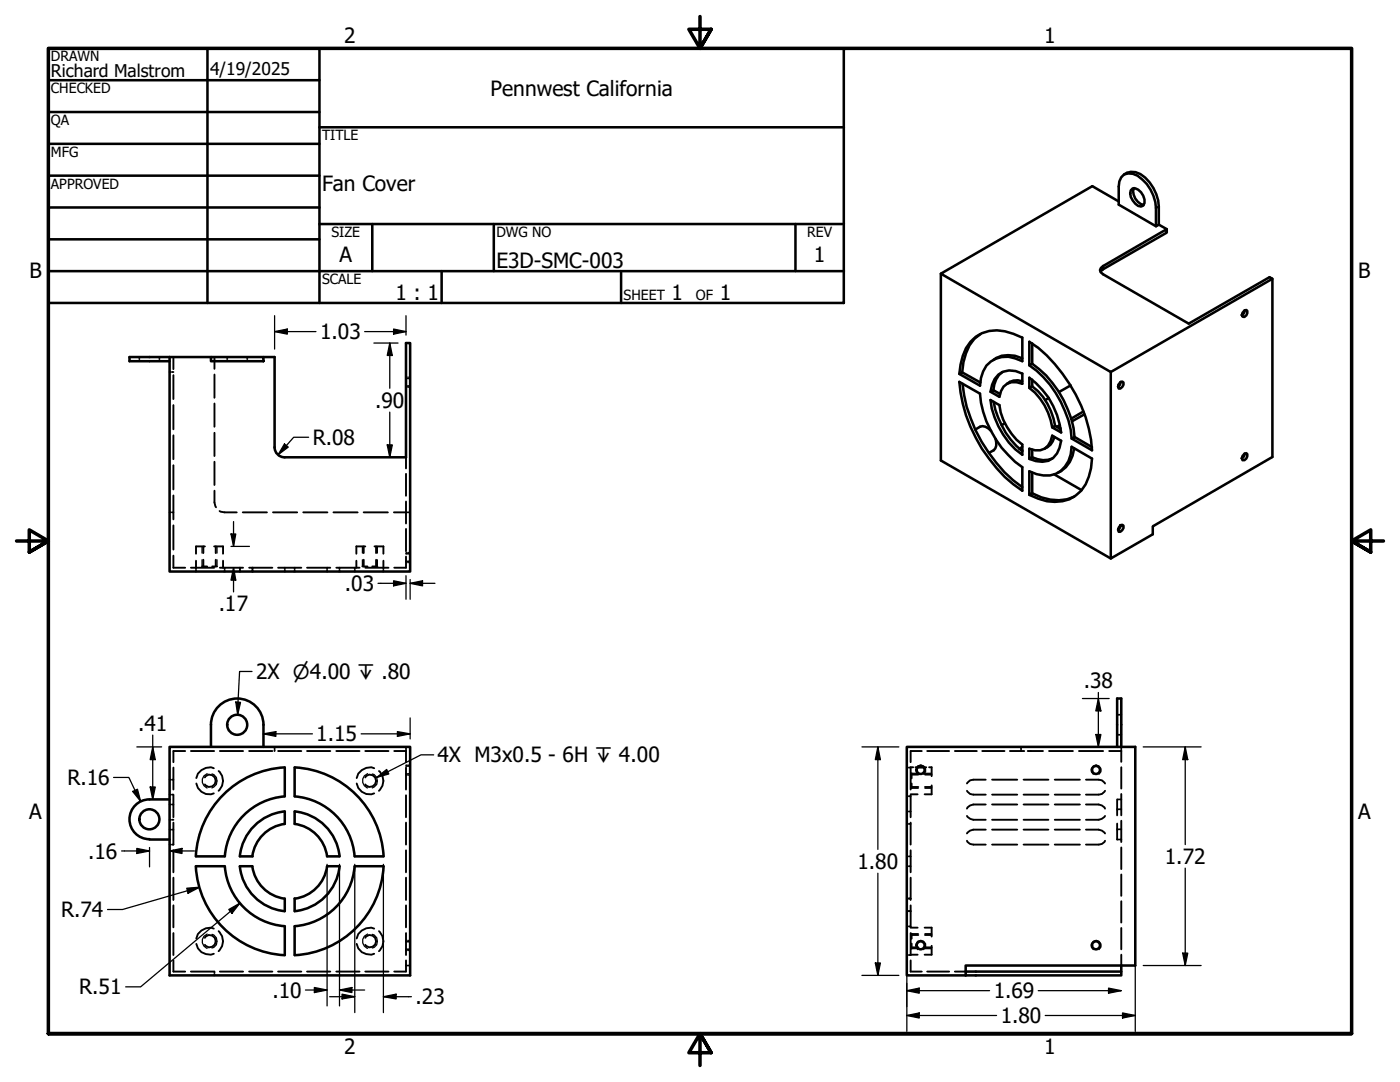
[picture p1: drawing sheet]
<svg xmlns="http://www.w3.org/2000/svg" width="279mm" height="216mm" viewBox="0 0 279 216" stroke-linecap="round" stroke-linejoin="round" font-family="sans-serif">
<!-- layer: Hidden (ANSI) -->
<g fill="none" stroke="#000" stroke-width=".38">
<path d="M27.8 71.2v.3M27.8 71.8v.3M31.8 71.2v.3M31.8 71.8v.3M33.8 74.2h.3M34.4 74.2h.2M34.6 71.2v2.5M34.6 74.9v4.7M42.8 71.2v2.4M42.8 74.7v4.7M45.3 71.2v.3M45.3 71.8v.3"/>
<path d="M49.3 71.2v.3M49.3 71.8v.3M81 75.5h.3M81 77h.3M81.5 75.5h.4M81.5 77h.4M34.6 80.8v4.9M34.6 86.9v4.7M34.6 92.8v4.9M34.6 98.9v4.7M42.8 97.9v2.4l.3 .9M42.8 80.5v4.7"/>
<path d="M42.8 86.4v4.6M42.8 92.1v4.7M81 91.2v2.3M81 94.6v4.3M33.8 102.2h.3M34.4 102.2h.2M34.6 104.8v4.9M34.6 110.9v2.4h2.4M38.1 113.3h4.6M39.1 111.9v1.6M39.1 113.8v.2M40.3 113h1"/>
<path d="M40.6 109v1.4M40.6 111.7v1.3M40.9 109h-1.8v1.5M42.4 113h.9M42.7 109h1.8v1.5M43.1 109v1.4M43.1 111.7v1.3M43.8 102l1 .2h2.4M43.9 113.3h4.6M44.5 111.9v1.4M44.8 113.3v.2M44.8 113.8v.2"/>
<path d="M47.9 113.3v.2M47.9 113.8v.2M48.5 102.2h4.8M49.7 113.3h4.7M50.4 113.3v.2M50.4 113.8v.2M54.5 102.2h4.8M55.5 113.3h4.6M56.8 113.3v.2M56.8 113.8v.2M58.8 113.3v.2M58.8 113.8v.2"/>
<path d="M60.5 102.2h4.8M61.3 113.3h4.6M65.3 113.3v.2M65.3 113.8v.2M66.5 102.2h4.9M67.1 113.3h4.7M67.8 113.3v.2M67.8 113.8v.2M70.8 113.3v.2M70.8 113.8v.2M71.1 111.9v1.4M72.3 113h1"/>
<path d="M72.6 102.2h4.8M72.6 109v1.4M72.6 111.7v1.3M72.9 113.3h4.6M72.9 109h-1.8v1.5M74.3 113h1M74.7 109h1.8v1.5M75.1 109v1.4M75.1 111.7v1.3M76.5 111.9v1.6M76.5 113.8v.2M78.6 102.2h2.7"/>
<path d="M81 100.1v4.4M81 105.5v4.5M81 111.1v2.2h-2.3M81 110.5h.3M81 112h.3M81.5 102.2h.4M81.5 110.5h.4M81.5 112h.4M33.8 158.6h.3M33.8 155.6h.3M34.4 158.6h.2M34.4 155.6h.2"/>
<path d="M34.6 153.2v4.3M34.6 158.7v4.4M37 149.9h-2.4v2.2M38.1 149.9h4.6M39.2 156.3a2.58 2.58 0 0 0 3.5 2M40.9 155.1l.1-.2a1.22 1.22 0 0 1 1.7 .1 1.22 1.22 0 0 1 0 1.6 1.22 1.22 0 0 1-1.7 .1l-.1-.2M42.7 153.3a2.65 2.65 0 0 0-3.5 2M43.6 153.9a2.62 2.62 0 0 1 0 3.9M43.9 149.9h4.6M49.7 149.9h4.7M54.8 149v.4M54.8 149.6v.3"/>
<path d="M55.5 149.9h4.6M61.3 149.9h4.6M67.1 149.9h4.7M71.2 156.3a2.58 2.58 0 0 0 3.5 2M72.9 155.1l.1-.2a1.22 1.22 0 0 1 1.7 .1 1.22 1.22 0 0 1 0 1.6 1.22 1.22 0 0 1-1.7 .1l-.1-.2M72.9 149.9h4.6M74.7 153.3a2.65 2.65 0 0 0-3.5 2M75.6 153.9a2.62 2.62 0 0 1 0 3.9M78.7 149.9h2.3v2.2M81 149v.4M81 149.6v.3M81 153.2v4.3"/>
<path d="M81 158.7v4.4M81 152.8h.3M81 154.4h.3M81.5 152.8h.4M81.5 154.4h.4M181 153.2h.2M181 158.9h.2M181.5 153.2h.2v4.3M181.5 158.9h.2M181.7 158.7v4.4M181.7 153.1h.5M181.7 158.5h1.4"/>
<path d="M181.9 154.6h1.4M181.9 157h1.4M181.9 154.3v1M181.9 156.3v1M182.7 153.1h.5M184 149.9h-2.3v2.2M184.3 153.1h.5M184.6 154.6h1.3M184.6 157h1.3M185 149.9h4.4M185.4 153.1h.5v1.8M185.9 156.7v1.8h-1.4"/>
<path d="M190.6 149.9h4.3M193 157.8l.6 .6 .6 .2h2.5M196 149.9h4.5M196.7 155.6h-2.5l-.6 .1-.6 .6M198 158.6h5M198 155.6h5M201.5 149.9h2.9M203.8 149v.4M203.8 149.6v.3M204.3 158.6h4.9M204.3 155.6h4.9M205.1 149.9h3.1"/>
<path d="M209.4 149.9h4.7M210.5 158.6h5M210.5 155.6h5M215.3 149.9h4.9M216.7 155.6h2.6l.6 .1 .6 .6M220.5 157.8l-.6 .6-.6 .2h-2.6M222.9 146.6h.3M222.9 142.6h.3M223.2 159.5h-.3v3.2M223.5 159.5h.3M223.5 146.6h.3M223.5 142.6h.3"/>
<path d="M223.8 149.6v.3h-2.4M223.8 149v.4M223.8 149.9v2.1M223.8 153.1v4.3M223.8 158.4v4.3M33.8 165.5h.3M33.8 168.5h.3M33.8 163.6h.3M33.8 160.5h.3M34.4 165.5h.2M34.4 163.6h.2M34.4 160.5h.2"/>
<path d="M34.6 164.1v4.4h-.2M34.6 169.7v4.4M34.6 175.1v4.5M81 164.1v4.4M81 169.7v4.4M81 175.1v4.5M181 161.9h.2M181 164.4h.2M181 170.9h.2M181 179.3h.2M181 172.8h.2M181.5 161.9h.2"/>
<path d="M181.5 164.4h.2M181.5 170.9h.2M181.5 179.3h.2M181.5 172.8h.2M181.7 164.1v4.4M181.7 169.7v4.4M181.7 175.1v4.5M193 167.8l.6 .6 .6 .1h2.5M193 162.8l.6 .6 .6 .2h2.5M196.7 165.5h-2.5l-.6 .2-.6 .6M196.7 160.5h-2.5l-.6 .2-.6 .7M198 165.5h5"/>
<path d="M198 168.5h5M198 163.6h5M198 160.5h5M204.3 165.5h4.9M204.3 168.5h4.9M204.3 163.6h4.9M204.3 160.5h4.9M210.5 165.5h5M210.5 168.5h5M210.5 163.6h5M210.5 160.5h5M216.7 165.5h2.6l.6 .2 .6 .6"/>
<path d="M216.7 160.5h2.6l.6 .2 .6 .7M220.5 167.8l-.6 .6-.6 .1h-2.6M220.5 162.8l-.6 .6-.6 .2h-2.6M222.9 164.3v3.2h.3M222.9 165.5h.3M222.9 161.5h.3M223.5 167.5h.3M223.5 165.5h.3M223.5 161.5h.3M223.8 163.8v4.2M223.8 169.1v4.3M223.8 174.5v4.3"/>
<path d="M223.8 179.8v4.3M34.6 191.6v2.3h2.4M34.6 180.7v4.3M34.6 186.2v4.4M38.1 193.9h4.6M39.2 188.3a2.58 2.58 0 0 0 3.5 2M40.9 187.1l.1-.2a1.22 1.22 0 0 1 1.7 .1 1.22 1.22 0 0 1 0 1.6 1.22 1.22 0 0 1-1.7 .1l-.1-.2M42.7 185.3a2.65 2.65 0 0 0-3.5 2M42.8 193.9v.2M42.8 194.4v.2M43.6 185.8a2.69 2.69 0 0 1 0 4M43.9 193.9h4.6"/>
<path d="M49.7 193.9h4.7M55.5 193.9h4.6M61.3 193.9h4.6M67.1 193.9h4.7M71.2 188.3a2.58 2.58 0 0 0 3.5 2M72.9 187.1l.1-.2a1.22 1.22 0 0 1 1.7 .1 1.22 1.22 0 0 1 0 1.6 1.22 1.22 0 0 1-1.7 .1l-.1-.2M72.9 193.9h4.6M74.7 185.3a2.65 2.65 0 0 0-3.5 2M75.6 185.8a2.69 2.69 0 0 1 0 4M81 192.7h.3M81 180.7v4.3M81 186.2v4.4"/>
<path d="M81 191.6v2.3h-2.3M81 187.9h.3M81 189.4h.3M81.5 192.7h.4M81.5 187.9h.4M81.5 189.4h.4M181 181.8h.2M181 184.8h.2M181 190.6h.2M181.5 181.8h.2M181.5 184.8h.2M181.7 191.6v2.3h2.3"/>
<path d="M181.7 186.2v4.4h-.2M181.7 180.7v4.3M181.7 185.1h1.4M181.7 190.5h1.4M181.9 186.6h1.4M181.9 189h1.4M181.9 186.3v1M181.9 188.3v1M184.5 185.1h1.4v1.8M184.6 186.6h1.3M184.6 189h1.3M185 193.9h4.4"/>
<path d="M185.9 188.7v1.8h-1.4M190.6 193.9h2.1M223.8 185.2v4.2M223.8 190.5v2.2"/>
</g>
<!-- layer: Hidden Narrow (ANSI) -->
<g fill="none" stroke="#000" stroke-width=".25">
<path d="M81 75.2h.3M81 77.3h.3M81.5 75.2h.4M81.5 77.3h.4M40.3 109v1.4M40.3 111.7v1.3M43.3 109v1.4M43.3 111.7v1.3M72.3 109v1.4M72.3 111.7v1.3M75.3 109v1.4M75.3 111.7v1.3"/>
<path d="M81 110.2h.3M81 112.3h.3M81.5 110.2h.4M81.5 112.3h.4M41.3 154.4a1.52 1.52 0 0 0-1 1.4 1.52 1.52 0 0 0 1 1.4M42.3 154.4a1.47 1.47 0 0 1 1 1.4 1.47 1.47 0 0 1-1 1.4M73.3 154.4a1.52 1.52 0 0 0-1 1.4 1.52 1.52 0 0 0 1 1.4M74.3 154.4a1.47 1.47 0 0 1 1 1.4 1.47 1.47 0 0 1-1 1.4M81 152.7h.3M81 154.7h.3M81.5 152.7h.4M81.5 154.7h.4"/>
<path d="M181.9 154.3h1.4M181.9 157.3h1.4M183.1 154.5l-.3-.5v-.6l.3-.6 .7-.1 .5 .1 .4 .6v.6l-.4 .5M184.6 154.3h1.3M184.6 157.3h1.3M218.2 154.5l-.4-.5v-.6l.4-.6 .6-.1 .5 .1 .4 .6v.6l-.4 .5M41.3 186.4a1.52 1.52 0 0 0-1 1.4 1.52 1.52 0 0 0 1 1.4M42.3 186.4a1.43 1.43 0 0 1 1 1.4 1.43 1.43 0 0 1-1 1.4M73.3 186.4a1.52 1.52 0 0 0-1 1.4 1.52 1.52 0 0 0 1 1.4M74.3 186.4a1.43 1.43 0 0 1 1 1.4 1.43 1.43 0 0 1-1 1.4M81 187.6h.3M81 189.7h.3"/>
<path d="M81.5 187.6h.4M81.5 189.7h.4M181.9 186.3h1.4M181.9 189.3h1.4M183.1 189.5l-.3-.5v-.7l.3-.5 .7-.2 .5 .2 .4 .5v.7l-.4 .5M184.6 186.3h1.3M184.6 189.3h1.3M218.2 189.5l-.4-.5v-.7l.4-.5 .6-.2 .5 .2 .4 .5v.7l-.4 .5"/>
</g>
<!-- layer: Visible (ANSI) -->
<g fill="none" stroke="#000" stroke-width=".51">
<path d="M224.3 34.8a3.1 3.1 0 0 1 4.2 .6 8.6 8.6 0 0 1 2.8 5.8v3.6M225.7 38l.4-.4a2.43 2.43 0 0 1 2.1 3.4l-.5 .2a2.79 2.79 0 0 1-2-3.2zM226.3 37.5a2.71 2.71 0 0 0 1.9 3.4M187.8 54.6v37.3l33.9 19.5M219.6 54.2l.6-.5 12.7-7.3v-.7l-12.7 7.4-.5 .4-.2 .4 .2 .5 .5 .3 17 9.9 16.2-9.3 .5 .3v35.6l-23.8 13.8v1.6l-8.4 4.8v-37.2M223.3 40.2l-5.3-3.1-30.2 17.5 33.9 19.6 32.2-18.6M231.3 44.8l-.6 .3v-3.6a8.3 8.3 0 0 0-3.7-6.4 2.42 2.42 0 0 0-3.2 .3l-.4 .8-.1 1v3.6l7.4 4.3M231.3 44.8l1.6 .9M33.8 71.2v42.8h48.1v-45.5h-.9v22.7h-24.2M42.1 71.2h10.5v.9h-10.5zM42.1 71.2h-16.3v.9h8M52.6 71.2h2.2v18a2 2 0 0 0 2 2"/>
<path d="M191.5 74.6a10.2 10.2 0 0 1 3.3-7.4 7.5 7.5 0 0 1 7.4-.6l1.8 .8v4.7a5.8 5.8 0 0 0-6.3 0 6.2 6.2 0 0 0-2.1 4.9l-4.1-2.4 .5-.3 3.6 2M191.5 76.2l4.1 2.3a20.5 20.5 0 0 0 8.4 14.7v4.7a29 29 0 0 1-10.3-12.7 28.3 28.3 0 0 1-2.2-9zM192.1 76.6a29.8 29.8 0 0 0 11.9 20.6M195.6 66.7a7.9 7.9 0 0 0-3.3 5.6l-.3 2M197.7 78.2a4.3 4.3 0 0 1 3.7-4.3l1.3 .1 1.3 .5v2.1a3 3 0 0 0-4.5 2.6l-1.8-1 .5-.3 1.4 .7M197.7 79.8l1.8 1a12.2 12.2 0 0 0 4.5 7.9v2a15.9 15.9 0 0 1-6.3-10.9zM200 74.2a4.8 4.8 0 0 0-1.8 3.7M204 71.5a5.7 5.7 0 0 0-5.8 .3M204 76.1a3 3 0 0 0-3 .5M205.4 77.4a12.2 12.2 0 0 1 4.6 7.9M205.4 72.9a20.4 20.4 0 0 1 8.5 14.6M206 77.1l-.6 .3v-2a15.5 15.5 0 0 1 6.4 10.9l-1.8-1 .6-.3 1 .6"/>
<path d="M206 77.1a12.2 12.2 0 0 1 4.6 7.9M206 72.6l-.6 .3v-4.7a29 29 0 0 1 10.4 12.8 26.2 26.2 0 0 1 2.1 8.9l-4-2.4 .5-.3 3.5 2M206 72.6a20.4 20.4 0 0 1 8.4 14.6M206 68.5v4.1M206 75.8v1.3M209.3 79.4l-.7 .4M213.7 76.9l-2.4 1.3M223.2 76.8h.2M223.6 76.3l.4-.2 .2 .2a1.01 1.01 0 0 1-.9 1.2l-.2-.3zM223.6 76.2v.4l-.5 .6M248.3 62l.4-.2a.81 .81 0 0 1 .1 1 .81 .81 0 0 1-.8 .4l-.2-.3 .2-.5zM248.4 61.9l-.2 .7-.4 .3"/>
<path d="M194.6 85.7l1-.5a2.02 2.02 0 0 1 2.2 .8M198.3 80.2a17 17 0 0 0 5.7 9.8M198.7 87.6a1.98 1.98 0 0 1-1.3 2.8M200.5 84.5l-.6 .3M204 89.2l-.5 .4M204 89.9h-.1M206 91.2l-.6 .4v-2.1a3 3 0 0 0 4.6-2.6l1.8 1a4.5 4.5 0 0 1-2.6 4l-1.2 .2-1.2-.1-1.4-.4M206 91.2a4.8 4.8 0 0 0 4 .3M206 98.4l-.6 .3v-4.7a6.1 6.1 0 0 0 6.3 0 6.2 6.2 0 0 0 2.2-4.8l4 2.3a10.6 10.6 0 0 1-2.1 6.4 7.6 7.6 0 0 1-8.6 1.6l-1.8-.8M206 98.4a9.5 9.5 0 0 0 8.4 .7M206 89.7v1.5M206 94.3v4.1"/>
<path d="M210.4 87.2a3.2 3.2 0 0 1-1.9 2.3M210.4 94.7l5.4 3.1M211.5 84.8l-.6 .4M211.6 85.4l-.1 .1M214.4 89.5a5.9 5.9 0 0 1-3.2 4.8M216.2 82.1l-2.5 1.5M216.4 82.7l-2.5 1.4M248.3 90.6l.4-.2a.86 .86 0 0 1 .1 1 .86 .86 0 0 1-.8 .4l-.2-.4 .2-.4zM248.4 90.5l-.2 .7-.4 .2M223.6 104.8v.4l-.5 .5 .5-.9 .4-.1 .2 .2a1.01 1.01 0 0 1-.9 1.2l-.2-.4M33.8 159.5h-4a4 4 0 0 0-4 4 4 4 0 0 0 4 3.9M33.8 149h48.1v45.6h-48.1z"/>
<path d="M42.1 144.6a5.2 5.2 0 0 1 5.2-5.2 5.2 5.2 0 0 1 5.3 5.2M42.1 144.6v4.4M52.6 144.6v4.4M56.8 153.1a18.8 18.8 0 0 0-17.7 17.8M56.8 158.9a13 13 0 0 0-11.9 12h-5.8M56.8 153.2v5.7M58.8 153.2v5.7M58.8 158.9a13 13 0 0 1 12 12M58.8 153.1a18.8 18.8 0 0 1 17.8 17.8h-5.8M181 149h45.6v43.7h-33.9v1.9h-11.7zM183.2 153.1h1.1M222.9 149v-9.6h.9v9.6"/>
<path d="M29.8 167.5h4M39.1 172.9a18.8 18.8 0 0 0 17.7 17.7M39.1 172.8h5.7M44.9 172.9a13 13 0 0 0 11.9 11.9M47.9 172.9a10 10 0 0 0 8.9 8.9v-2.5a7.5 7.5 0 0 1-6.4-6.4M47.9 170.9h2.5M47.9 172.8h2.5M50.4 170.9a7.5 7.5 0 0 1 6.4-6.5v-2.5a10 10 0 0 0-8.9 9M58.8 161.9a10 10 0 0 1 9 9h-2.5a7.5 7.5 0 0 0-6.5-6.5zM65.3 172.9a7.5 7.5 0 0 1-6.5 6.4M65.3 172.8h2.5M67.8 172.9a10 10 0 0 1-9 8.9v-2.5"/>
<path d="M70.8 172.9a13 13 0 0 1-12 11.9M70.8 172.8h5.7M76.6 172.9a18.8 18.8 0 0 1-17.8 17.7M56.8 184.8v5.8M58.8 184.8v5.8M192.7 193.9h31.1v.7h-31.1M223.8 192.7v1.2"/>
<circle cx="47.3" cy="144.6" r="2"/>
<circle cx="183.7" cy="153.6" r=".79"/>
<circle cx="218.7" cy="153.6" r=".79"/>
<circle cx="29.8" cy="163.5" r="2"/>
<circle cx="183.7" cy="188.6" r=".79"/>
<circle cx="218.7" cy="188.6" r=".79"/>
</g>
<!-- layer: Visible Narrow (ANSI) -->
<path d="M220.2 53.1v.6M231.3 41.2l-.6 .3M203.9 89.3v.6" fill="none" stroke="#000" stroke-width=".38"/>
<!-- layer: Border (ANSI) -->
<path d="M139.7 3.3v6.4l-2.2-3.9h4.4l-2.2 3.9 2.2-3.9M3.3 107.9h6.4l-3.9-2.2v4.5l3.9-2.3-3.9 2.3M276.1 107.9h-6.4l3.9-2.2v4.5l-3.9-2.3 3.9 2.3M9.7 206.2v-196.5h260v196.5h-260h260M141.9 210.1l-2.2-3.9 2.2 3.9h-4.4l2.2-3.9v6.4" fill="none" stroke="#000" stroke-width=".7"/>
<!-- layer: Title (ANSI) -->
<g fill="none" stroke="#000" stroke-width=".51">
<path d="M9.7 9.7h158.7v50.8h-158.7zM9.7 16h54.1M41.4 9.7v50.8M63.8 9.7v50.8M9.7 22.4h54.1M9.7 28.7h54.1M9.7 35.1h54.1M63.8 25.4h104.6M9.7 41.4h54.1M9.7 47.8h54.1M9.7 54.1h158.7M63.8 44.7h104.6"/>
<path d="M74.3 44.7v9.4M88.1 54.1v6.4M98.6 44.7v9.4M124 54.1v6.4M158.7 44.7v9.4"/>
</g>
<!-- layer: Dimension (ANSI) -->
<g fill="none" stroke="#000" stroke-width=".25">
<path d="M54.8 66.2l2.5-.5v1zM54.8 66.2h8.3M54.8 63v6.7M72.8 66.2h8.2M74.6 68.5h4.8M77.8 68.5l.5 2.4h-1zM77.8 68.5v9M78.5 65.7l2.5 .5-2.5 .5zM81 63v3.9M56.8 88.6l.7 .6-2 1.5zM61.6 87.2h-3l-3.1 3.5M77.3 88.8h1l-.5 2.4z"/>
<path d="M77.8 82.2v9M46.1 106.6h1l-.5 2.4zM46.1 109h3.7M46.6 113.3l.5 2.5h-1zM46.6 104.1v4.9M46.6 113.3v4.8M75.4 116.4h5.6M78.5 115.9l2.5 .5-2.5 .5zM81 114.9v4.7M81.9 116.4l2.4-.5v1zM81.9 115.6v4M81.9 116.4h4.9"/>
<path d="M216 139.4h5.4M219.2 139.4l.5 2.5h-1zM219.2 138.2v10.8M22.7 155.1h3l2.4 4.8M26.5 157.9l.9-.4 .7 2.4zM27.3 149h5M30 157h1l-.5 2.5zM30.5 149l.5 2.6h-1zM30.5 146.7v12.8M52.6 146.4l2.5-.4v.9zM52.6 146.4h9.8M72.1 146.4h9.8"/>
<path d="M79.3 146l2.6 .4-2.6 .5zM81.9 143.3v4.1M172 149h7.4M175.2 149l.5 2.6h-1zM175.2 149v20.5M181 150.6v55.2M218.7 146.6h1l-.5 2.4zM226.6 150.6v55.2M228.2 149h11.5M236.5 149l.5 2.6h-1zM236.5 149v19.5M24.3 169.8h5.5"/>
<path d="M27.3 169.3l2.5 .5-2.5 .5zM29.8 169.1v3.9M33.8 169.8l2.5-.5v1zM33.8 169.8h5M33.8 169.1v3.9M37.3 177.2l2.5-.2-2.3 1.2zM39.8 177l-15.4 4.5h-2.9M65.3 172.5v28.2M67.8 172.5v28.2M70.8 172.5v29.6M76.5 172.5v29.6M175.2 174.2v20.4"/>
<path d="M236.5 173.2v19.5M45.7 181.5l2.2-1.3-1.6 2zM47.9 180.2l-19.8 16.7h-3M61 197.5h4.3M62.7 197l2.6 .5-2.6 .6zM65.8 198.9h5M67.8 197.5l2.4-.5v1.1zM67.8 197.5h5M68.3 198.4l2.5 .5-2.5 .4zM76.5 198.9l2.6-.5v.9zM76.5 198.9h5.6M172 194.6h7.4"/>
<path d="M174.7 192.2h1l-.5 2.4zM181 197.7l2.5-.5v1zM181 197.7h16.5M207.2 197.7h16.6M221.2 197.2l2.6 .5-2.6 .5zM228.2 192.7h11.5M236 190.2h1l-.5 2.5zM181 202.6l2.5-.5v1zM181 202.6h17.9M208.6 202.6h18M224 202.1l2.6 .5-2.6 .5z"/>
</g>
<g fill="#000">
<path d="M54.8 66.2l2.5-.5v1zM77.8 68.5l.5 2.4h-1zM78.5 65.7l2.5 .5-2.5 .5zM56.8 88.6l.7 .6-2 1.5zM77.3 88.8h1l-.5 2.4zM46.1 106.6h1l-.5 2.4zM46.6 113.3l.5 2.5h-1zM78.5 115.9l2.5 .5-2.5 .5zM81.9 116.4l2.4-.5v1zM26.5 157.9l.9-.4 .7 2.4zM30 157h1l-.5 2.5zM30.5 149l.5 2.6h-1z"/>
<path d="M52.6 146.4l2.5-.4v.9zM79.3 146l2.6 .4-2.6 .5zM175.2 149l.5 2.6h-1zM218.7 146.6h1l-.5 2.4zM219.2 139.4l.5 2.5h-1zM236.5 149l.5 2.6h-1zM27.3 169.3l2.5 .5-2.5 .5zM33.8 169.8l2.5-.5v1zM37.3 177.2l2.5-.2-2.3 1.2zM45.7 181.5l2.2-1.3-1.6 2zM62.7 197l2.6 .5-2.6 .6zM68.3 198.4l2.5 .5-2.5 .4z"/>
<path d="M67.8 197.5l2.4-.5v1.1zM76.5 198.9l2.6-.5v.9zM174.7 192.2h1l-.5 2.4zM181 197.7l2.5-.5v1zM221.2 197.2l2.6 .5-2.6 .5zM236 190.2h1l-.5 2.5zM181 202.6l2.5-.5v1zM224 202.1l2.6 .5-2.6 .5z"/>
</g>
<!-- layer: Symbol (ANSI) -->
<path d="M50.3 134h-2.5l-.4 8.6M47.1 140.1h.9l-.6 2.5zM75.2 155.1l2-1.6 .4 .9zM86.6 150.6h-2.6l-8.8 4.5" fill="none" stroke="#000" stroke-width=".25"/>
<path d="M47.1 140.1h.9l-.6 2.5zM75.2 155.1l2-1.6 .4 .9z" fill="#000"/>
<g font-size="4.2">
<text x="68.7" y="8.6">2</text>
<text x="208.4" y="8.6">1</text>
<text x="97.9" y="19.1">Pennwest California</text>
<text x="64.3" y="38.1">Fan Cover</text>
<text x="67.8" y="52.2">A</text>
<text x="99.1" y="53.5">E3D-SMC-003</text>
<text x="162.4" y="52.2">1</text>
<text x="5.9" y="55.5">B</text>
<text x="78.9" y="59.9">1 : 1</text>
<text x="134" y="59.9">1</text>
<text x="143.6" y="59.9">1</text>
<text x="271.1" y="55.5">B</text>
<text x="63.9" y="67.7">1.03</text>
<text x="74.9" y="81.4">.90</text>
<text x="62.4" y="88.8">R.08</text>
<text x="68.8" y="117.9">.03</text>
<text x="43.7" y="122">.17</text>
<text x="51.1" y="135.5">2X ⌀4.00 ↧ .80</text>
<text x="216.3" y="137.4">.38</text>
<text x="27.6" y="145.9">.41</text>
<text x="63.1" y="148">1.15</text>
<text x="87.3" y="152.1">4X M3x0.5 - 6H ↧ 4.00</text>
<text x="13.5" y="156.7">R.16</text>
<text x="5.8" y="163.4">A</text>
<text x="271" y="163.4">A</text>
<text x="17.6" y="171.3">.16</text>
<text x="171.1" y="173.4">1.80</text>
<text x="232.5" y="172.4">1.72</text>
<text x="12.2" y="183">R.74</text>
<text x="15.8" y="198.4">R.51</text>
<text x="54.4" y="199.1">.10</text>
<text x="82.9" y="200.4">.23</text>
<text x="198.3" y="199.2">1.69</text>
<text x="199.7" y="204.2">1.80</text>
<text x="68.7" y="210.3">2</text>
<text x="208.4" y="210.3">1</text>
</g>
<g font-size="3.5">
<text x="10.2" y="15.4">Richard Malstrom</text>
<text x="41.9" y="14.9">4/19/2025</text>
</g>
<g font-size="2.8">
<text x="10.2" y="12.2">DRAWN</text>
<text x="10.2" y="18.6">CHECKED</text>
<text x="10.2" y="25">QA</text>
<text x="64.3" y="27.9">TITLE</text>
<text x="10.2" y="31.3">MFG</text>
<text x="10.2" y="37.7">APPROVED</text>
<text x="66.2" y="47.3">SIZE</text>
<text x="99.1" y="47.3">DWG NO</text>
<text x="161.1" y="47.2">REV</text>
<text x="64.3" y="56.7">SCALE</text>
<text x="124.5" y="59.9">SHEET</text>
<text x="138.9" y="59.9">OF</text>
</g>
</svg>
